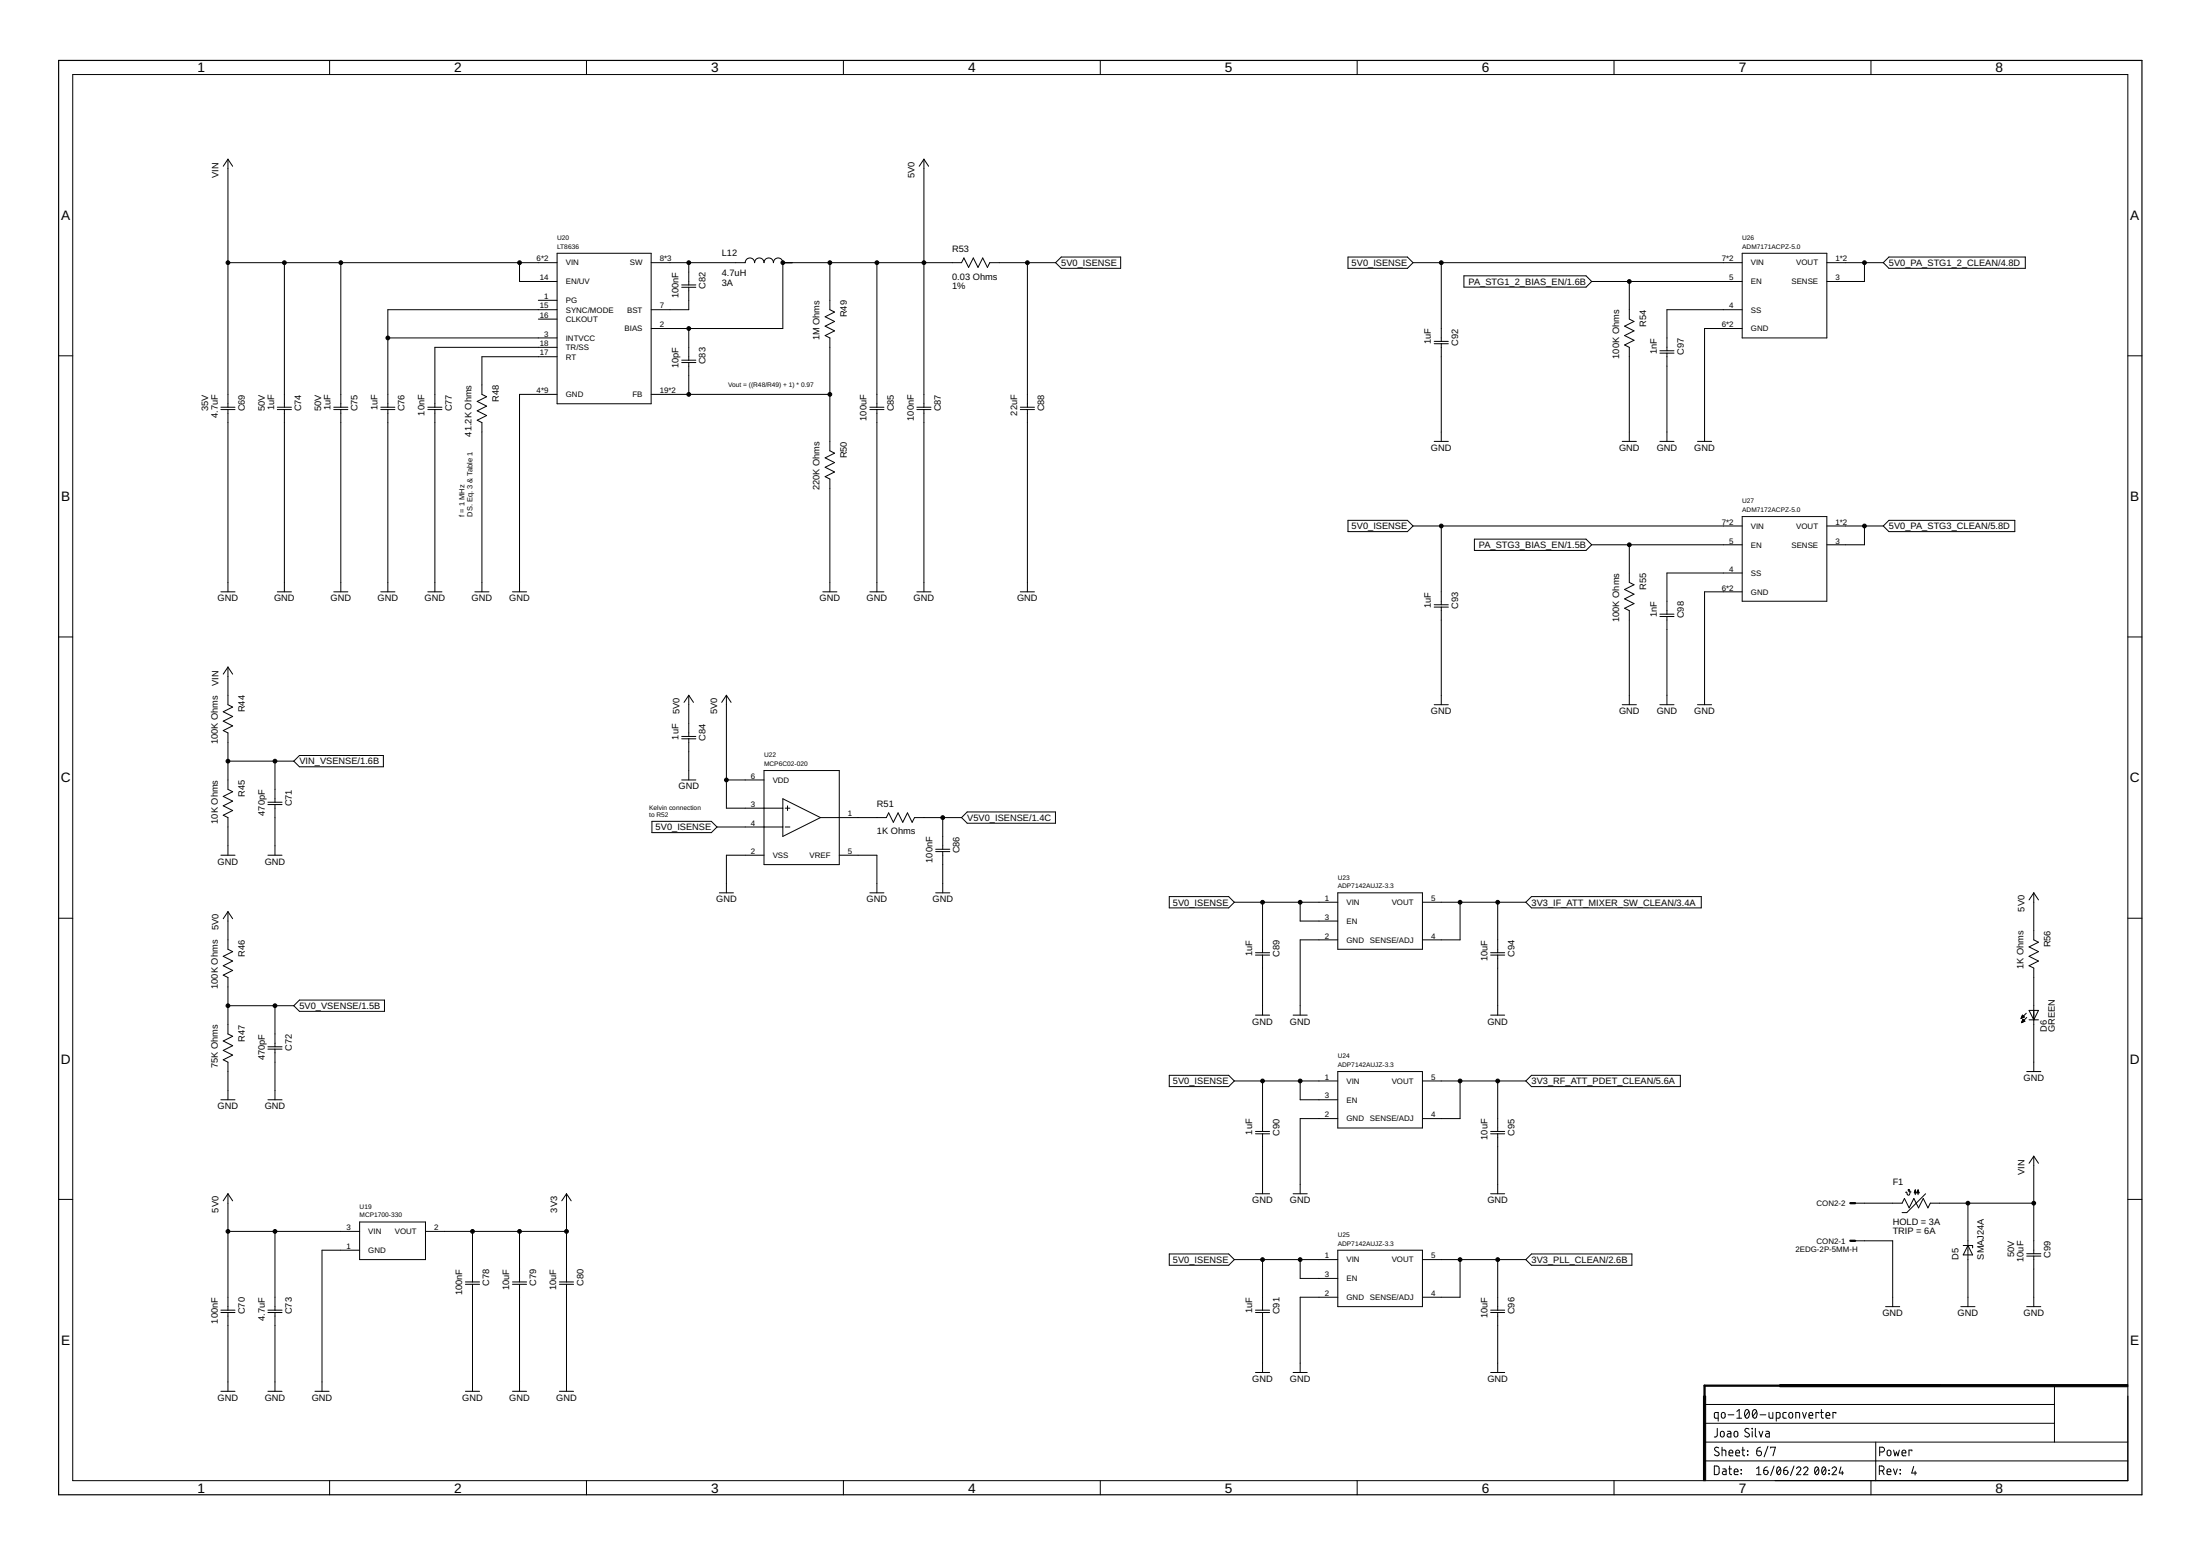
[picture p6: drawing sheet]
<svg xmlns="http://www.w3.org/2000/svg" width="594mm" height="420mm" viewBox="0 0 594 420" stroke-linecap="round" stroke-linejoin="round" font-family="sans-serif">
<g fill="none" stroke="#000" stroke-width=".27">
<path d="M89 16.3v3.8M158.4 16.3v3.8M227.8 16.3v3.8M297.1 16.3v3.8M366.5 16.3v3.8M435.8 16.3v3.8M505.2 16.3v3.8M19.6 20.1h555v379.7h-555zM61.6 43v67M61.6 43l1.2 1.9M61.6 43l-1.3 1.9M249.5 43l1.3 1.9"/>
<path d="M249.5 43l-1.3 1.9M249.5 43v67M61.6 70.9h88.8M76.8 70.9v39.1M92 70.9v39.1M140.3 70.9v5.1h10.1M150.4 68.4h25.4v40.6h-25.4zM175.8 70.9h25.4a1.27 1.27 0 0 1 1.3-1.2 1.27 1.27 0 0 1 1.3 1.2 1.27 1.27 0 0 1 1.2-1.2 1.27 1.27 0 0 1 1.3 1.2 1.27 1.27 0 0 1 1.3-1.2 1.27 1.27 0 0 1 1.3 1.2 1.27 1.27 0 0 1 1.2-1.2 1.27 1.27 0 0 1 1.3 1.2M184.1 76.9h3.8M184.1 77.6h3.8M186 70.9v6M186 77.6v6h-10.2"/>
<path d="M211.4 70.9h48.3l.6-1.2 1.3 2.5 1.2-2.5 1.3 2.5 1.3-2.5 1.2 2.5 .7-1.3h17.8M211.4 70.9v17.8h-35.6M224.1 70.9v12.7l1.3 .7-2.6 1.2 2.6 1.3-2.6 1.3 2.6 1.2-2.6 1.3 1.3 .6v30.5l1.3 .7-2.6 1.2 2.6 1.3-2.6 1.3 2.6 1.2-2.6 1.3 1.3 .6v30.5M236.8 70.9v39.1M277.4 70.9v39.1M286.6 69.4h16v3.1h-16l-1.5-1.6zM364 69.4h16l1.6 1.5-1.6 1.6h-16zM381.6 70.9h88.9M389.2 70.9v21.3M395.3 74.5h33l1.5 1.5-1.5 1.5h-33zM429.8 76h40.7M440 76v10.2l1.2 .6-2.5 1.3 2.5 1.2-2.5 1.3 2.5 1.3-2.5 1.3 1.3 .6v25.4"/>
<path d="M470.5 68.4h22.8v22.8h-22.8zM493.3 70.9h15.3M503.5 70.9v5.1h-10.2M510.1 69.4h36.8v3.1h-36.8l-1.5-1.6zM15.8 96.1h3.8M104.7 91.2h45.7M145.4 81.1h5M145.4 86.2h5M150.4 83.6h-45.7v26.4M150.4 93.8h-33v16.2M150.4 96.3h-20.3v10.2l1.3 .6-2.5 1.3 2.5 1.3-2.5 1.2 2.5 1.3-2.5 1.3 1.2 .6v45.7M184.1 97.3h3.8"/>
<path d="M184.1 97.9h3.8M186 88.7v8.6M186 97.9v8.6M387.3 92.2h3.8M387.3 92.8h3.8M389.2 92.8v26.4M448.2 94.7h3.8M448.2 95.4h3.8M450.1 95.4v23.8M470.5 83.6h-20.4v11.1M470.5 88.7h-10.2v30.5M574.6 96.1h3.8"/>
<path d="M59.6 110h3.9M59.6 110.6h3.9M61.6 110.6v49.2M74.9 110h3.8M74.9 110.6h3.8M76.8 110.6v49.2M90.1 110h3.8M90.1 110.6h3.8M92 110.6v49.2M102.8 110h3.8M102.8 110.6h3.8M104.7 110.6v49.2"/>
<path d="M115.5 110h3.8M115.5 110.6h3.8M117.4 110.6v49.2M150.4 106.5h-10.1v53.3M175.8 106.5h48.3M234.9 110h3.8M234.9 110.6h3.8M236.8 110.6v49.2M247.6 110h3.8M247.6 110.6h3.8M249.5 110.6v49.2M275.5 110h3.8"/>
<path d="M275.5 110.6h3.8M277.4 110.6v49.2M387.3 119.2h3.8M438.1 119.2h3.8M448.2 119.2h3.8M458.4 119.2h3.8M470.5 139.5h22.8v22.8h-22.8zM59.6 159.8h3.9M74.9 159.8h3.8M90.1 159.8h3.8M102.8 159.8h3.8M115.5 159.8h3.8"/>
<path d="M128.2 159.8h3.8M138.4 159.8h3.8M222.2 159.8h3.8M234.9 159.8h3.8M247.6 159.8h3.8M275.5 159.8h3.8M364 140.5h16l1.6 1.5-1.6 1.6h-16zM381.6 142h88.9M389.2 142v21.3M398.1 145.6h30.2l1.5 1.5-1.5 1.5h-30.2zM429.8 147.1h40.7M440 147.1v10.2l1.2 .6-2.5 1.3 2.5 1.2-2.5 1.3 2.5 1.3-2.5 1.3 1.3 .6v25.4"/>
<path d="M470.5 159.8h-10.2v30.5M470.5 154.7h-20.4v11.1M493.3 142h15.3M503.5 142v5.1h-10.2M510.1 140.5h34v3.1h-34l-1.5-1.6zM15.8 172h3.8M387.3 163.3h3.8M387.3 163.9h3.8M389.2 163.9v26.4M448.2 165.8h3.8M448.2 166.5h3.8M450.1 166.5v23.8"/>
<path d="M574.6 172h3.8M61.6 180.1v10.2l1.2 .6-2.5 1.3 2.5 1.3-2.5 1.2 2.5 1.3-2.5 1.3 1.3 .6v15.2l1.2 .7-2.5 1.3 2.5 1.2-2.5 1.3 2.5 1.3-2.5 1.2 1.3 .7v10.1M61.6 180.1l1.2 1.9M61.6 180.1l-1.3 1.9M184.1 198.9h3.8M184.1 199.5h3.8M186 187.7v11.2M186 199.5v11.1M186 187.7l1.3 2M186 187.7l-1.3 2M196.2 187.7v30.5h15.2M196.2 187.7l1.2 2"/>
<path d="M196.2 187.7l-1.3 2M387.3 190.3h3.8M438.1 190.3h3.8M448.2 190.3h3.8M458.4 190.3h3.8M61.6 205.5h17.7M72.3 216.6h3.9M72.3 217.3h3.9M74.3 205.5v11.1M74.3 217.3v13.6M80.9 204h22.6v3.1h-22.6l-1.6-1.6zM184.1 210.6h3.8"/>
<path d="M196.2 210.6h10.1M206.3 208.1h20.3v25.4h-20.3zM211.4 215.7l10.2 5.1-10.2 5zM212 218.2h1.3M212.7 217.6v1.3M261.2 219.2h23.8v3.1h-23.8l-1.5-1.5zM59.6 230.9h3.9M72.3 230.9h3.9M176 221.8h16.1l1.5 1.5-1.5 1.5h-16.1zM193.6 223.3h17.8M206.3 230.9h-10.1v10.2M212 223.3h1.3"/>
<path d="M221.6 220.8h17.7l.7-1.3 1.2 2.5 1.3-2.5 1.3 2.5 1.2-2.5 1.3 2.5 .7-1.2h12.7M226.6 230.9h10.2v10.2M252.7 229.3h3.8M252.7 230h3.8M254.6 220.8v8.5M254.6 230v11.1M15.8 247.9h3.8M61.6 246.2v10.1l1.2 .7-2.5 1.2 2.5 1.3-2.5 1.3 2.5 1.2-2.5 1.3 1.3 .6v15.3l1.2 .6-2.5 1.3 2.5 1.3-2.5 1.2 2.5 1.3-2.5 1.3 1.3 .6v10.2M61.6 246.2l1.2 1.9M61.6 246.2l-1.3 1.9M194.2 241.1h3.9M234.9 241.1h3.8"/>
<path d="M252.7 241.1h3.8M315.7 242.1h16.1l1.5 1.5-1.5 1.6h-16.1zM333.3 243.6h28M339 257.3h3.8M339 257.9h3.8M340.9 243.6v13.7M340.9 257.9v16.2M351.1 243.6v5.1h10.2M361.3 253.8h-10.2v20.3M361.3 241.1h22.8v15.2h-22.8zM384.1 243.6h27.9M394.3 243.6v10.2h-10.2"/>
<path d="M402.5 257.3h3.8M402.5 257.9h3.8M404.4 243.6v13.7M404.4 257.9v16.2M413.6 242.1h45.8v3.1h-45.8l-1.6-1.6zM549.2 241.1v12.7l1.3 .6-2.6 1.3 2.6 1.3-2.6 1.2 2.6 1.3-2.6 1.3 1.3 .6v27.9M549.2 241.1l1.3 1.9M549.2 241.1l-1.3 1.9M574.6 247.9h3.8M61.6 271.6h17.7M74.3 271.6v11.1M80.9 270h22.9v3.1h-22.9l-1.6-1.5z"/>
<path d="M339 274.1h3.8M349.2 274.1h3.8M402.5 274.1h3.8M545.8 274.9h.2M545.8 274.8h.4M545.9 274.7h.6M545.9 276.1h.1M546 274.6h.6M546 276h.2M546 274.4h.5M546 275.9h.5M546.1 274.3h.3"/>
<path d="M546.1 275.8h.7M546.1 274.2h.1M546.1 275.6h.6M546.1 274.1l.6 .5-.9 .4zM546.1 275.5h.4M546.2 275.4h.2M546.2 275.3h.1M546.8 275.8l-.5-.5-.4 .8M546.8 275.8l-.9 .3M547.2 273.6l-1.4 1.4M547.3 274.7l-1.4 1.4M547.9 272.8h2.6l-1.3 2.6z"/>
<path d="M547.9 275.4h2.6M59.6 297h3.9M72.3 297h3.9M72.3 282.7h3.9M72.3 283.3h3.9M74.3 283.3v13.7M315.7 290.4h16.1l1.5 1.5-1.5 1.5h-16.1zM333.3 291.9h28M340.9 291.9v13.6M351.1 291.9v5.1h10.2M361.3 289.3h22.8v15.3h-22.8zM384.1 291.9h27.9"/>
<path d="M394.3 291.9v10.1h-10.2M404.4 291.9v13.6M413.6 290.4h40.1v3h-40.1l-1.6-1.5zM547.3 289.3h3.8M339 305.5h3.8M339 306.2h3.8M340.9 306.2v16.1M361.3 302h-10.2v20.3M402.5 305.5h3.8M402.5 306.2h3.8M404.4 306.2v16.1M549.2 312.2v26.3"/>
<path d="M549.2 312.2l1.3 1.9M549.2 312.2l-1.3 1.9M15.8 323.9h3.8M61.6 322.3v31.5M61.6 322.3l1.2 2M61.6 322.3l-1.3 2M61.6 332.5h35.5M74.3 332.5v21.3M97.1 337.6h-10.1v38.1M97.1 330h17.8v10.1h-17.8zM114.9 332.5h38.1M127.6 332.5v13.7"/>
<path d="M140.3 332.5v13.7M153 322.3v23.9M153 322.3l1.2 2M153 322.3l-1.3 2M315.7 338.6h16.1l1.5 1.5-1.5 1.6h-16.1zM339 322.3h3.8M349.2 322.3h3.8M361.3 337.6h22.8v15.2h-22.8zM402.5 322.3h3.8M413.6 338.6h27.1v3.1h-27.1l-1.6-1.6zM500.9 324.9h12.7l.7-1.3 1.2 2.6 1.3-2.6 1.3 2.6 1.2-2.6 1.3 2.6 .7-1.3h27.9M500.9 335h10.2v17.8"/>
<path d="M516 321.8a.45 .45 0 0 1-.5 0 .45 .45 0 0 1 0-.6 .89 .89 0 0 1-.3 1.5l-.3-.7h-.3M517 322h.4M517 321.8h.4M517.1 321.7h.2M517.1 321.6h.2M517.1 321.5h.1M517.2 321.3v1.3M517.2 321.3l.2 .8h-.5zM517.2 321.4h.1M517.7 322h.5M517.8 321.8h.3M517.8 321.7h.3"/>
<path d="M517.9 321.6h.1M517.9 321.5h.1M517.9 321.3v1.3M517.9 321.3l.3 .8h-.5zM517.9 321.4h.1M520 322.3l-5.1 5.1h-1.3M530.1 336.3h2.6v.7M531.4 336.3l1.3 2.6h-2.6zM531.4 324.9v27.9M547.3 338.5h3.8M547.3 339.2h3.8M549.2 339.2v13.6"/>
<path d="M574.6 323.9h3.8M59.6 353.8h3.9M59.6 354.4h3.9M61.6 354.4v21.3M72.3 353.8h3.9M72.3 354.4h3.9M74.3 354.4v21.3M125.7 346.2h3.8M125.7 346.8h3.8M127.6 346.8v28.9M138.4 346.2h3.8M138.4 346.8h3.8"/>
<path d="M140.3 346.8v28.9M151.1 346.2h3.8M151.1 346.8h3.8M153 346.8v28.9M333.3 340.1h28M339 353.8h3.8M339 354.4h3.8M340.9 340.1v13.7M340.9 354.4v16.2M351.1 340.1v5.1h10.2M361.3 350.3h-10.2v20.3M384.1 340.1h27.9"/>
<path d="M394.3 340.1v10.2h-10.2M402.5 353.8h3.8M402.5 354.4h3.8M404.4 340.1v13.7M404.4 354.4v16.2M509.2 352.8h3.8M529.5 352.8h3.8M547.3 352.8h3.8M59.6 375.7h3.9M72.3 375.7h3.9M85 375.7h3.9M125.7 375.7h3.8"/>
<path d="M138.4 375.7h3.8M151.1 375.7h3.8M339 370.6h3.8M349.2 370.6h3.8M402.5 370.6h3.8M460.3 379.2h94.5M554.8 374.2v15.2M89 399.8v3.8M158.4 399.8v3.8M227.8 399.8v3.8M297.1 399.8v3.8M366.5 399.8v3.8"/>
<path d="M435.8 399.8v3.8M460.3 394.5h114.3M460.3 389.4h114.3M460.3 384.3h94.5M462.9 395.9h.9l.4 .4v1.4l-.4 .5h-.9zM463.7 385.7v2l-.2 .2-.6 .1M464 382.9h-.8l-.2-.2v-1.1l.2-.2h.8v2.3M464.1 391a.58 .58 0 0 0-.9-.1 .58 .58 0 0 0 .1 .9l.7 .3a.54 .54 0 0 1 .2 .8 .54 .54 0 0 1-.8 .2l-.5-.3M464.7 386.7l.5-.2a.92 .92 0 0 1 .1 1.5h-.3l-.4-.3zM464.9 381.6l.5-.2a.92 .92 0 0 1 .2 1.5l-.7-.1zM465 391.6l.9 .1 .1 1.4M465 390.8v2.3"/>
<path d="M465.2 396.6l.7 .1 .2 .2v1.3h-.6a.46 .46 0 0 1-.4-.5 .46 .46 0 0 1 .4-.4h.6M466.5 386.5h.7l.2 .2v1.3h-.6a.46 .46 0 0 1-.4-.4 .46 .46 0 0 1 .4-.5h.6M466.6 382h1.6M466.8 396.6h.8M466.9 392.3h1a.54 .54 0 0 0-.3-.7 .54 .54 0 0 0-.7 .5l.1 .9 .9 .1M467.1 395.9v1.9l.1 .3 .4 .1M468.3 397.4h1a.54 .54 0 0 0-.3-.7 .54 .54 0 0 0-.7 .5l.1 .9 .9 .1M468.4 386.7l.5-.2a.92 .92 0 0 1 .1 1.5l-.6-.1zM468.7 392.3h1.1a.54 .54 0 0 0-.4-.7 .54 .54 0 0 0-.7 .5l.1 .9 1 .1M469 382.9h1.3M469 381.1l.6-.5v2.3M470.1 397.9l.2 .1z"/>
<path d="M470.1 396.8l.2 .2zM470.4 391.6h.7M470.6 390.8v2.1l.5 .2M471.4 380.8a.62 .62 0 0 1 .7-.1 .62 .62 0 0 1 .3 .8 .99 .99 0 0 1-.8 1.4 1.62 1.62 0 0 1-.2-2.1zM471.9 391.8l.1 .1zM471.9 392.8l.1 .1zM472.3 381.1l-1.1 1.3M472.3 385.9a.58 .58 0 0 0-.9-.1 .58 .58 0 0 0 0 .9l.7 .4a.58 .58 0 0 1 .1 .8 .58 .58 0 0 1-.9 0l-.2-.2M473.1 385.7l.1 .1zM473.2 386.5v1.5M473.5 380.8a.61 .61 0 0 1 .7-.1 .61 .61 0 0 1 .3 .8 .99 .99 0 0 1-.8 1.4 1.62 1.62 0 0 1-.2-2.1zM474 385.7v1.9l.4 .4"/>
<path d="M474.3 381.1l-1 1.3M474.3 396.6l.6-.5v2.1M474.3 398.2h1.2M474.4 391.8h.7a.66 .66 0 0 1 .6 .7 .66 .66 0 0 1-.7 .6 .66 .66 0 0 1-.6-.6zM475 386.5l.5 1.5 .5-1.5M475.3 382h1.5M475.4 390.8l-.7 .3-.3 .7M476.3 397h.7a.59 .59 0 0 1 .4 .7 .59 .59 0 0 1-.6 .5 .59 .59 0 0 1-.5-.6zM476.9 386.5h.6l.3 .2v1.3h-.6a.46 .46 0 0 1-.5-.4 .46 .46 0 0 1 .5-.5h.6M477.2 396.1l-.7 .3-.2 .6M477.4 390.5l-1 2.9M477.7 381.4v1.2l.4 .3h.6v-1.5"/>
<path d="M478.1 391v-.2h1.3l-.6 2.3M479.1 395.9l-1 2.5M479.7 382.9h.7l.3-.2v-.9l-.3-.4h-.7v2.3M480 396.2a.67 .67 0 0 1 .8 .2 .67 .67 0 0 1 .1 .8 .67 .67 0 0 1-.1 .7 .67 .67 0 0 1-.8 .2 1.76 1.76 0 0 1 0-1.9zM480.8 396.6l-1 1.1M481.7 397h.7a.58 .58 0 0 1 .4 .7 .58 .58 0 0 1-.6 .5 .58 .58 0 0 1-.5-.6zM482.4 381.4h-.7l-.2 .4 .1 1 .8 .1M482.6 396.1l-.7 .3-.2 .6M483.2 381.6l.3-.2 .5 .2 .1 .8a.53 .53 0 0 1-.5 .6 .53 .53 0 0 1-.6-.6zM484.4 395.9l-.9 2.5M484.9 382.9v-1.5l1 .1 .1 1.4M485.1 396.6a.58 .58 0 0 1 .9-.5 .58 .58 0 0 1 .1 .9l-1 1.2h1.2"/>
<path d="M486.7 381.4l.6 1.5 .5-1.5M487 396.6a.58 .58 0 0 1 .9-.5 .58 .58 0 0 1 .1 .9l-1 1.2h1.2M488.5 382.2h1a.55 .55 0 0 0-.3-.8 .55 .55 0 0 0-.7 .5l.1 .9 .9 .1M490.3 396.2a.66 .66 0 0 1 .8 .2 .66 .66 0 0 1 .1 .8 .66 .66 0 0 1-.1 .7 .66 .66 0 0 1-.8 .2 1.64 1.64 0 0 1 0-1.9zM491 396.6l-.9 1.1M491.2 381.7v-.3h-.8v1.5M491.6 381.4h.8M491.8 380.6v2l.2 .2 .4 .1M492.2 396.2a.66 .66 0 0 1 .8 .2 .66 .66 0 0 1 .1 .8 .66 .66 0 0 1-.1 .7 .66 .66 0 0 1-.8 .2 1.64 1.64 0 0 1 0-1.9zM493 396.6l-1 1.1M493.1 382.2h1a.55 .55 0 0 0-.3-.8 .55 .55 0 0 0-.7 .5l.1 .9 .9 .1M493.8 397.9l.2 .1z"/>
<path d="M493.8 397l.2 .1zM494.7 396.6a.58 .58 0 0 1 .9-.5 .58 .58 0 0 1 .1 .9l-1 1.2h1.2M495.7 381.7v-.3h-.7v1.5M497.1 396.1l-.4 1.6h1.1M497.5 397.3v.9M505.2 399.8v3.8M506.5 389.4v10.4M507.5 397.2h.6a.65 .65 0 0 0 .7-.7 .65 .65 0 0 0-.7-.6h-.6v2.3M507.6 392.1h.6a.65 .65 0 0 0 .7-.7 .65 .65 0 0 0-.7-.6h-.6v2.3M508.3 397.2l.5 1M509.6 397.4h1a.54 .54 0 0 0-.4-.7 .54 .54 0 0 0-.6 .5l.1 .9 .9 .1M509.7 391.7l.3-.1 .5 .1 .1 .9a.52 .52 0 0 1-.5 .5 .52 .52 0 0 1-.5-.5z"/>
<path d="M511.3 396.6l.5 1.6 .5-1.6M511.3 391.6l.4 1.5 .4-1 .4 1 .4-1.5M513.1 396.8l.1 .2zM513.1 397.9l.1 .1zM513.6 392.3h1a.54 .54 0 0 0-.3-.7 .54 .54 0 0 0-.7 .5l.1 .9 .9 .1M516.3 391.8v-.2h-.8v1.5M516.8 396l-.6 1.8h1.3M517.1 397.3v1"/>
</g>
<path d="M15.8 16.3h562.6v387.3h-562.6z" fill="none" stroke="#000" stroke-width=".32"/>
<path d="M460 377h.6v22.8h-.6zM480.6 373.9h94v.6h-94z" fill="#000" stroke="#000" stroke-width=".27"/>
<path d="M499.7 324.9h1.2M499.7 335h1.2M523.8 374.2h-63.5v3.8" fill="none" stroke="#000" stroke-width=".61"/>
<g fill="#000" stroke="#000" stroke-width=".27">
<circle cx="61.6" cy="70.9" r=".51"/>
<circle cx="76.8" cy="70.9" r=".51"/>
<circle cx="92" cy="70.9" r=".51"/>
<circle cx="140.3" cy="70.9" r=".51"/>
<circle cx="186" cy="70.9" r=".51"/>
<circle cx="211.4" cy="70.9" r=".51"/>
<circle cx="224.1" cy="70.9" r=".51"/>
<circle cx="236.8" cy="70.9" r=".51"/>
<circle cx="249.5" cy="70.9" r=".51"/>
<circle cx="277.4" cy="70.9" r=".51"/>
<circle cx="389.2" cy="70.9" r=".51"/>
<circle cx="440" cy="76" r=".51"/>
<circle cx="503.5" cy="70.9" r=".51"/>
<circle cx="104.7" cy="91.2" r=".51"/>
<circle cx="186" cy="88.7" r=".51"/>
<circle cx="186" cy="106.5" r=".51"/>
<circle cx="224.1" cy="106.5" r=".51"/>
<circle cx="389.2" cy="142" r=".51"/>
<circle cx="440" cy="147.1" r=".51"/>
<circle cx="503.5" cy="142" r=".51"/>
<circle cx="61.6" cy="205.5" r=".51"/>
<circle cx="74.3" cy="205.5" r=".51"/>
<circle cx="196.2" cy="210.6" r=".51"/>
<circle cx="254.6" cy="220.8" r=".51"/>
<circle cx="340.9" cy="243.6" r=".51"/>
<circle cx="351.1" cy="243.6" r=".51"/>
<circle cx="394.3" cy="243.6" r=".51"/>
<circle cx="404.4" cy="243.6" r=".51"/>
<circle cx="61.6" cy="271.6" r=".51"/>
<circle cx="74.3" cy="271.6" r=".51"/>
<circle cx="340.9" cy="291.9" r=".51"/>
<circle cx="351.1" cy="291.9" r=".51"/>
<circle cx="394.3" cy="291.9" r=".51"/>
<circle cx="404.4" cy="291.9" r=".51"/>
<circle cx="61.6" cy="332.5" r=".51"/>
<circle cx="74.3" cy="332.5" r=".51"/>
<circle cx="127.6" cy="332.5" r=".51"/>
<circle cx="140.3" cy="332.5" r=".51"/>
<circle cx="153" cy="332.5" r=".51"/>
<circle cx="531.4" cy="324.9" r=".51"/>
<circle cx="549.2" cy="324.9" r=".51"/>
<circle cx="340.9" cy="340.1" r=".51"/>
<circle cx="351.1" cy="340.1" r=".51"/>
<circle cx="394.3" cy="340.1" r=".51"/>
<circle cx="404.4" cy="340.1" r=".51"/>
</g>
<g font-size="3.7">
<text x="53.3" y="19.5">1</text>
<text x="122.7" y="19.5">2</text>
<text x="192" y="19.5">3</text>
<text x="261.4" y="19.5">4</text>
<text x="330.8" y="19.5">5</text>
<text x="400.2" y="19.5">6</text>
<text x="469.5" y="19.5">7</text>
<text x="538.9" y="19.5">8</text>
<text x="16.5" y="59.4">A</text>
<text x="575.3" y="59.4">A</text>
<text x="16.5" y="135.3">B</text>
<text x="575.3" y="135.3">B</text>
<text x="16.4" y="211.3">C</text>
<text x="575.2" y="211.3">C</text>
<text x="16.4" y="287.2">D</text>
<text x="575.2" y="287.2">D</text>
<text x="16.5" y="363.1">E</text>
<text x="575.3" y="363.1">E</text>
<text x="53.3" y="403">1</text>
<text x="122.7" y="403">2</text>
<text x="192" y="403">3</text>
<text x="261.4" y="403">4</text>
<text x="330.8" y="403">5</text>
<text x="400.2" y="403">6</text>
<text x="469.5" y="403">7</text>
<text x="538.9" y="403">8</text>
</g>
<g font-size="2.5">
<text x="59" y="48.1" transform="rotate(-90 59 48.1)">VIN</text>
<text x="247" y="48.1" transform="rotate(-90 247 48.1)">5V0</text>
<text x="194.9" y="69">L12</text>
<text x="257.1" y="68.2">R53</text>
<text x="286.6" y="71.8">5V0_ISENSE</text>
<text x="365" y="71.8">5V0_ISENSE</text>
<text x="510.1" y="71.8">5V0_PA_STG1_2_CLEAN/4.8D</text>
<text x="194.9" y="77.1">3A</text>
<text x="194.9" y="74.6">4.7uH</text>
<text x="257.1" y="75.5">0.03 Ohms</text>
<text x="396.6" y="76.9">PA_STG1_2_BIAS_EN/1.6B</text>
<text x="183.2" y="80.6" transform="rotate(-90 183.2 80.6)">100nF</text>
<text x="190.5" y="78.1" transform="rotate(-90 190.5 78.1)">C82</text>
<text x="257.1" y="78">1%</text>
<text x="228.6" y="85.7" transform="rotate(-90 228.6 85.7)">R49</text>
<text x="444.5" y="88.2" transform="rotate(-90 444.5 88.2)">R54</text>
<text x="221.3" y="91.9" transform="rotate(-90 221.3 91.9)">1M Ohms</text>
<text x="386.4" y="93" transform="rotate(-90 386.4 93)">1uF</text>
<text x="393.7" y="93.3" transform="rotate(-90 393.7 93.3)">C92</text>
<text x="447.4" y="95.6" transform="rotate(-90 447.4 95.6)">1nF</text>
<text x="454.7" y="95.8" transform="rotate(-90 454.7 95.8)">C97</text>
<text x="183.2" y="99.5" transform="rotate(-90 183.2 99.5)">10pF</text>
<text x="190.5" y="98.4" transform="rotate(-90 190.5 98.4)">C83</text>
<text x="437.2" y="96.9" transform="rotate(-90 437.2 96.9)">100K Ohms</text>
<text x="56.2" y="110.9" transform="rotate(-90 56.2 110.9)">35V</text>
<text x="58.8" y="112.9" transform="rotate(-90 58.8 112.9)">4.7uF</text>
<text x="66.1" y="111.1" transform="rotate(-90 66.1 111.1)">C69</text>
<text x="71.5" y="110.9" transform="rotate(-90 71.5 110.9)">50V</text>
<text x="74" y="110.8" transform="rotate(-90 74 110.8)">1uF</text>
<text x="81.3" y="111.1" transform="rotate(-90 81.3 111.1)">C74</text>
<text x="86.7" y="110.9" transform="rotate(-90 86.7 110.9)">50V</text>
<text x="89.3" y="110.8" transform="rotate(-90 89.3 110.8)">1uF</text>
<text x="96.6" y="111.1" transform="rotate(-90 96.6 111.1)">C75</text>
<text x="102" y="110.8" transform="rotate(-90 102 110.8)">1uF</text>
<text x="109.3" y="111.1" transform="rotate(-90 109.3 111.1)">C76</text>
<text x="114.7" y="112.2" transform="rotate(-90 114.7 112.2)">10nF</text>
<text x="122" y="111.1" transform="rotate(-90 122 111.1)">C77</text>
<text x="134.7" y="108.5" transform="rotate(-90 134.7 108.5)">R48</text>
<text x="234" y="113.6" transform="rotate(-90 234 113.6)">100uF</text>
<text x="241.3" y="111.1" transform="rotate(-90 241.3 111.1)">C85</text>
<text x="246.7" y="113.6" transform="rotate(-90 246.7 113.6)">100nF</text>
<text x="254" y="111.1" transform="rotate(-90 254 111.1)">C87</text>
<text x="274.7" y="112.2" transform="rotate(-90 274.7 112.2)">22uF</text>
<text x="282" y="111.1" transform="rotate(-90 282 111.1)">C88</text>
<text x="127.4" y="117.9" transform="rotate(-90 127.4 117.9)">41.2K Ohms</text>
<text x="228.6" y="123.8" transform="rotate(-90 228.6 123.8)">R50</text>
<text x="386.4" y="121.7">GND</text>
<text x="437.2" y="121.7">GND</text>
<text x="447.4" y="121.7">GND</text>
<text x="457.5" y="121.7">GND</text>
<text x="221.3" y="132.4" transform="rotate(-90 221.3 132.4)">220K Ohms</text>
<text x="365" y="142.9">5V0_ISENSE</text>
<text x="510.1" y="142.9">5V0_PA_STG3_CLEAN/5.8D</text>
<text x="399.4" y="148">PA_STG3_BIAS_EN/1.5B</text>
<text x="444.5" y="159.3" transform="rotate(-90 444.5 159.3)">R55</text>
<text x="58.8" y="162.4">GND</text>
<text x="74" y="162.4">GND</text>
<text x="89.3" y="162.4">GND</text>
<text x="102" y="162.4">GND</text>
<text x="114.7" y="162.4">GND</text>
<text x="127.4" y="162.4">GND</text>
<text x="137.5" y="162.4">GND</text>
<text x="221.3" y="162.4">GND</text>
<text x="234" y="162.4">GND</text>
<text x="246.7" y="162.4">GND</text>
<text x="274.7" y="162.4">GND</text>
<text x="386.4" y="164.1" transform="rotate(-90 386.4 164.1)">1uF</text>
<text x="393.7" y="164.4" transform="rotate(-90 393.7 164.4)">C93</text>
<text x="437.2" y="168" transform="rotate(-90 437.2 168)">100K Ohms</text>
<text x="447.4" y="166.7" transform="rotate(-90 447.4 166.7)">1nF</text>
<text x="454.7" y="166.9" transform="rotate(-90 454.7 166.9)">C98</text>
<text x="59" y="185.2" transform="rotate(-90 59 185.2)">VIN</text>
<text x="66.1" y="192.3" transform="rotate(-90 66.1 192.3)">R44</text>
<text x="183.5" y="192.8" transform="rotate(-90 183.5 192.8)">5V0</text>
<text x="193.6" y="192.8" transform="rotate(-90 193.6 192.8)">5V0</text>
<text x="386.4" y="192.8">GND</text>
<text x="437.2" y="192.8">GND</text>
<text x="447.4" y="192.8">GND</text>
<text x="457.5" y="192.8">GND</text>
<text x="58.8" y="201" transform="rotate(-90 58.8 201)">100K Ohms</text>
<text x="183.2" y="199.7" transform="rotate(-90 183.2 199.7)">1uF</text>
<text x="190.5" y="200" transform="rotate(-90 190.5 200)">C84</text>
<text x="80.9" y="206.4">VIN_VSENSE/1.6B</text>
<text x="66.1" y="215.2" transform="rotate(-90 66.1 215.2)">R45</text>
<text x="183.2" y="213.1">GND</text>
<text x="71.5" y="220.3" transform="rotate(-90 71.5 220.3)">470pF</text>
<text x="78.8" y="217.7" transform="rotate(-90 78.8 217.7)">C71</text>
<text x="236.8" y="218">R51</text>
<text x="261.2" y="221.7">V5V0_ISENSE/1.4C</text>
<text x="58.8" y="222.4" transform="rotate(-90 58.8 222.4)">10K Ohms</text>
<text x="177" y="224.2">5V0_ISENSE</text>
<text x="236.8" y="225.3">1K Ohms</text>
<text x="58.8" y="233.5">GND</text>
<text x="71.5" y="233.5">GND</text>
<text x="251.8" y="233" transform="rotate(-90 251.8 233)">100nF</text>
<text x="259.1" y="230.4" transform="rotate(-90 259.1 230.4)">C86</text>
<text x="193.4" y="243.6">GND</text>
<text x="234" y="243.6">GND</text>
<text x="251.8" y="243.6">GND</text>
<text x="316.7" y="244.5">5V0_ISENSE</text>
<text x="413.6" y="244.5">3V3_IF_ATT_MIXER_SW_CLEAN/3.4A</text>
<text x="59" y="251.2" transform="rotate(-90 59 251.2)">5V0</text>
<text x="546.6" y="246.2" transform="rotate(-90 546.6 246.2)">5V0</text>
<text x="553.7" y="255.8" transform="rotate(-90 553.7 255.8)">R56</text>
<text x="66.1" y="258.4" transform="rotate(-90 66.1 258.4)">R46</text>
<text x="338.2" y="258.1" transform="rotate(-90 338.2 258.1)">1uF</text>
<text x="345.5" y="258.4" transform="rotate(-90 345.5 258.4)">C89</text>
<text x="401.7" y="259.5" transform="rotate(-90 401.7 259.5)">10uF</text>
<text x="409" y="258.4" transform="rotate(-90 409 258.4)">C94</text>
<text x="546.4" y="261.7" transform="rotate(-90 546.4 261.7)">1K Ohms</text>
<text x="58.8" y="267" transform="rotate(-90 58.8 267)">100K Ohms</text>
<text x="80.9" y="272.5">5V0_VSENSE/1.5B</text>
<text x="66.1" y="281.2" transform="rotate(-90 66.1 281.2)">R47</text>
<text x="338.2" y="276.6">GND</text>
<text x="348.3" y="276.6">GND</text>
<text x="401.6" y="276.6">GND</text>
<text x="552.7" y="278.7" transform="rotate(-90 552.7 278.7)">D6</text>
<text x="554.9" y="278.7" transform="rotate(-90 554.9 278.7)">GREEN</text>
<text x="71.5" y="286.3" transform="rotate(-90 71.5 286.3)">470pF</text>
<text x="78.8" y="283.8" transform="rotate(-90 78.8 283.8)">C72</text>
<text x="58.8" y="288.5" transform="rotate(-90 58.8 288.5)">75K Ohms</text>
<text x="316.7" y="292.8">5V0_ISENSE</text>
<text x="413.6" y="292.8">3V3_RF_ATT_PDET_CLEAN/5.6A</text>
<text x="546.4" y="291.9">GND</text>
<text x="58.8" y="299.5">GND</text>
<text x="71.5" y="299.5">GND</text>
<text x="338.2" y="306.4" transform="rotate(-90 338.2 306.4)">1uF</text>
<text x="345.5" y="306.6" transform="rotate(-90 345.5 306.6)">C90</text>
<text x="401.7" y="307.8" transform="rotate(-90 401.7 307.8)">10uF</text>
<text x="409" y="306.6" transform="rotate(-90 409 306.6)">C95</text>
<text x="546.6" y="317.3" transform="rotate(-90 546.6 317.3)">VIN</text>
<text x="511.1" y="320.1">F1</text>
<text x="59" y="327.4" transform="rotate(-90 59 327.4)">5V0</text>
<text x="150.4" y="327.4" transform="rotate(-90 150.4 327.4)">3V3</text>
<text x="338.2" y="324.9">GND</text>
<text x="348.3" y="324.9">GND</text>
<text x="401.6" y="324.9">GND</text>
<text x="511.1" y="330.7">HOLD = 3A</text>
<text x="511.1" y="333.3">TRIP = 6A</text>
<text x="316.7" y="341">5V0_ISENSE</text>
<text x="413.6" y="341">3V3_PLL_CLEAN/2.6B</text>
<text x="528.9" y="340.1" transform="rotate(-90 528.9 340.1)">D5</text>
<text x="535.7" y="340.1" transform="rotate(-90 535.7 340.1)">SMAJ24A</text>
<text x="543.9" y="339.5" transform="rotate(-90 543.9 339.5)">50V</text>
<text x="546.4" y="340.8" transform="rotate(-90 546.4 340.8)">10uF</text>
<text x="553.7" y="339.6" transform="rotate(-90 553.7 339.6)">C99</text>
<text x="132.1" y="347.3" transform="rotate(-90 132.1 347.3)">C78</text>
<text x="144.8" y="347.3" transform="rotate(-90 144.8 347.3)">C79</text>
<text x="157.5" y="347.3" transform="rotate(-90 157.5 347.3)">C80</text>
<text x="124.8" y="349.8" transform="rotate(-90 124.8 349.8)">100nF</text>
<text x="137.5" y="348.4" transform="rotate(-90 137.5 348.4)">10uF</text>
<text x="150.2" y="348.4" transform="rotate(-90 150.2 348.4)">10uF</text>
<text x="58.8" y="357.4" transform="rotate(-90 58.8 357.4)">100nF</text>
<text x="66.1" y="354.9" transform="rotate(-90 66.1 354.9)">C70</text>
<text x="71.5" y="356.7" transform="rotate(-90 71.5 356.7)">4.7uF</text>
<text x="78.8" y="354.9" transform="rotate(-90 78.8 354.9)">C73</text>
<text x="338.2" y="354.6" transform="rotate(-90 338.2 354.6)">1uF</text>
<text x="345.5" y="354.9" transform="rotate(-90 345.5 354.9)">C91</text>
<text x="401.7" y="356" transform="rotate(-90 401.7 356)">10uF</text>
<text x="409" y="354.9" transform="rotate(-90 409 354.9)">C96</text>
<text x="508.3" y="355.4">GND</text>
<text x="528.6" y="355.4">GND</text>
<text x="546.4" y="355.4">GND</text>
<text x="338.2" y="373.2">GND</text>
<text x="348.3" y="373.2">GND</text>
<text x="401.6" y="373.2">GND</text>
<text x="58.8" y="378.2">GND</text>
<text x="71.5" y="378.2">GND</text>
<text x="84.2" y="378.2">GND</text>
<text x="124.8" y="378.2">GND</text>
<text x="137.5" y="378.2">GND</text>
<text x="150.2" y="378.2">GND</text>
</g>
<g font-size="2.1">
<text x="144.9" y="70.6">6*2</text>
<text x="152.8" y="71.7">VIN</text>
<text x="170.1" y="71.7">SW</text>
<text x="178.2" y="70.6">8*3</text>
<text x="464.9" y="70.6">7*2</text>
<text x="472.8" y="71.7">VIN</text>
<text x="485" y="71.7">VOUT</text>
<text x="495.7" y="70.6">1*2</text>
<text x="145.7" y="75.7">14</text>
<text x="152.8" y="76.8">EN/UV</text>
<text x="466.9" y="75.7">5</text>
<text x="472.8" y="76.8">EN</text>
<text x="483.8" y="76.8">SENSE</text>
<text x="495.7" y="75.7">3</text>
<text x="145.7" y="83.3">15</text>
<text x="146.9" y="80.7">1</text>
<text x="152.8" y="81.8">PG</text>
<text x="178.2" y="83.3">7</text>
<text x="466.9" y="83.3">4</text>
<text x="145.7" y="85.8">16</text>
<text x="152.8" y="84.4">SYNC/MODE</text>
<text x="152.8" y="86.9">CLKOUT</text>
<text x="168.7" y="89.5">BIAS</text>
<text x="169.4" y="84.4">BST</text>
<text x="178.2" y="88.3">2</text>
<text x="464.9" y="88.3">6*2</text>
<text x="472.8" y="89.5">GND</text>
<text x="472.8" y="84.4">SS</text>
<text x="145.7" y="96">17</text>
<text x="145.7" y="93.4">18</text>
<text x="146.9" y="90.9">3</text>
<text x="152.8" y="94.5">TR/SS</text>
<text x="152.8" y="92">INTVCC</text>
<text x="152.8" y="97.1">RT</text>
<text x="144.9" y="106.1">4*9</text>
<text x="152.8" y="107.2">GND</text>
<text x="170.8" y="107.2">FB</text>
<text x="178.2" y="106.1">19*2</text>
<text x="464.9" y="141.7">7*2</text>
<text x="472.8" y="142.8">VIN</text>
<text x="485" y="142.8">VOUT</text>
<text x="495.7" y="141.7">1*2</text>
<text x="466.9" y="146.8">5</text>
<text x="472.8" y="147.9">EN</text>
<text x="483.8" y="147.9">SENSE</text>
<text x="495.7" y="146.8">3</text>
<text x="466.9" y="154.4">4</text>
<text x="472.8" y="155.5">SS</text>
<text x="464.9" y="159.5">6*2</text>
<text x="472.8" y="160.6">GND</text>
<text x="202.8" y="210.3">6</text>
<text x="208.7" y="211.4">VDD</text>
<text x="202.8" y="217.9">3</text>
<text x="229" y="220.4">1</text>
<text x="202.8" y="223">4</text>
<text x="202.8" y="230.6">2</text>
<text x="208.7" y="231.7">VSS</text>
<text x="218.6" y="231.7">VREF</text>
<text x="229" y="230.6">5</text>
<text x="357.7" y="243.3">1</text>
<text x="363.6" y="244.4">VIN</text>
<text x="375.8" y="244.4">VOUT</text>
<text x="386.4" y="243.3">5</text>
<text x="357.7" y="248.3">3</text>
<text x="363.6" y="249.5">EN</text>
<text x="357.7" y="253.4">2</text>
<text x="363.6" y="254.5">GND</text>
<text x="369.9" y="254.5">SENSE/ADJ</text>
<text x="386.4" y="253.4">4</text>
<text x="357.7" y="291.5">1</text>
<text x="363.6" y="292.6">VIN</text>
<text x="375.8" y="292.6">VOUT</text>
<text x="386.4" y="291.5">5</text>
<text x="357.7" y="296.6">3</text>
<text x="363.6" y="297.7">EN</text>
<text x="357.7" y="301.7">2</text>
<text x="363.6" y="302.8">GND</text>
<text x="369.9" y="302.8">SENSE/ADJ</text>
<text x="386.4" y="301.7">4</text>
<text x="490.5" y="325.7">CON2-2</text>
<text x="93.6" y="332.2">3</text>
<text x="99.4" y="333.3">VIN</text>
<text x="106.6" y="333.3">VOUT</text>
<text x="117.2" y="332.2">2</text>
<text x="490.5" y="335.8">CON2-1</text>
<text x="93.6" y="337.2">1</text>
<text x="99.4" y="338.4">GND</text>
<text x="357.7" y="339.8">1</text>
<text x="363.6" y="340.9">VIN</text>
<text x="375.8" y="340.9">VOUT</text>
<text x="386.4" y="339.8">5</text>
<text x="484.8" y="338">2EDG-2P-5MM-H</text>
<text x="357.7" y="344.9">3</text>
<text x="363.6" y="346">EN</text>
<text x="357.7" y="349.9">2</text>
<text x="363.6" y="351.1">GND</text>
<text x="369.9" y="351.1">SENSE/ADJ</text>
<text x="386.4" y="349.9">4</text>
</g>
<g font-size="2">
<text x="125.4" y="139.5" transform="rotate(-90 125.4 139.5)">f = 1 MHz</text>
<text x="127.6" y="139.5" transform="rotate(-90 127.6 139.5)">DS. Eq. 3 &amp; Table 1</text>
</g>
<g font-size="1.8">
<text x="150.4" y="64.8">U20</text>
<text x="470.5" y="64.8">U26</text>
<text x="150.4" y="67.1">LT8636</text>
<text x="470.5" y="67.1">ADM7171ACPZ-5.0</text>
<text x="196.6" y="104.5">Vout = ((R48/R49) + 1) * 0.97</text>
<text x="470.5" y="135.9">U27</text>
<text x="470.5" y="138.2">ADM7172ACPZ-5.0</text>
<text x="206.3" y="206.8">MCP6C02-020</text>
<text x="206.3" y="204.5">U22</text>
<text x="175.3" y="218.7">Kelvin connection</text>
<text x="175.3" y="220.6">to R52</text>
<text x="361.2" y="239.8">ADP7142AUJZ-3.3</text>
<text x="361.2" y="237.5">U23</text>
<text x="361.2" y="285.8">U24</text>
<text x="361.2" y="288.1">ADP7142AUJZ-3.3</text>
<text x="97.1" y="328.7">MCP1700-330</text>
<text x="97.1" y="326.4">U19</text>
<text x="361.2" y="334">U25</text>
<text x="361.2" y="336.3">ADP7142AUJZ-3.3</text>
</g>
</svg>
